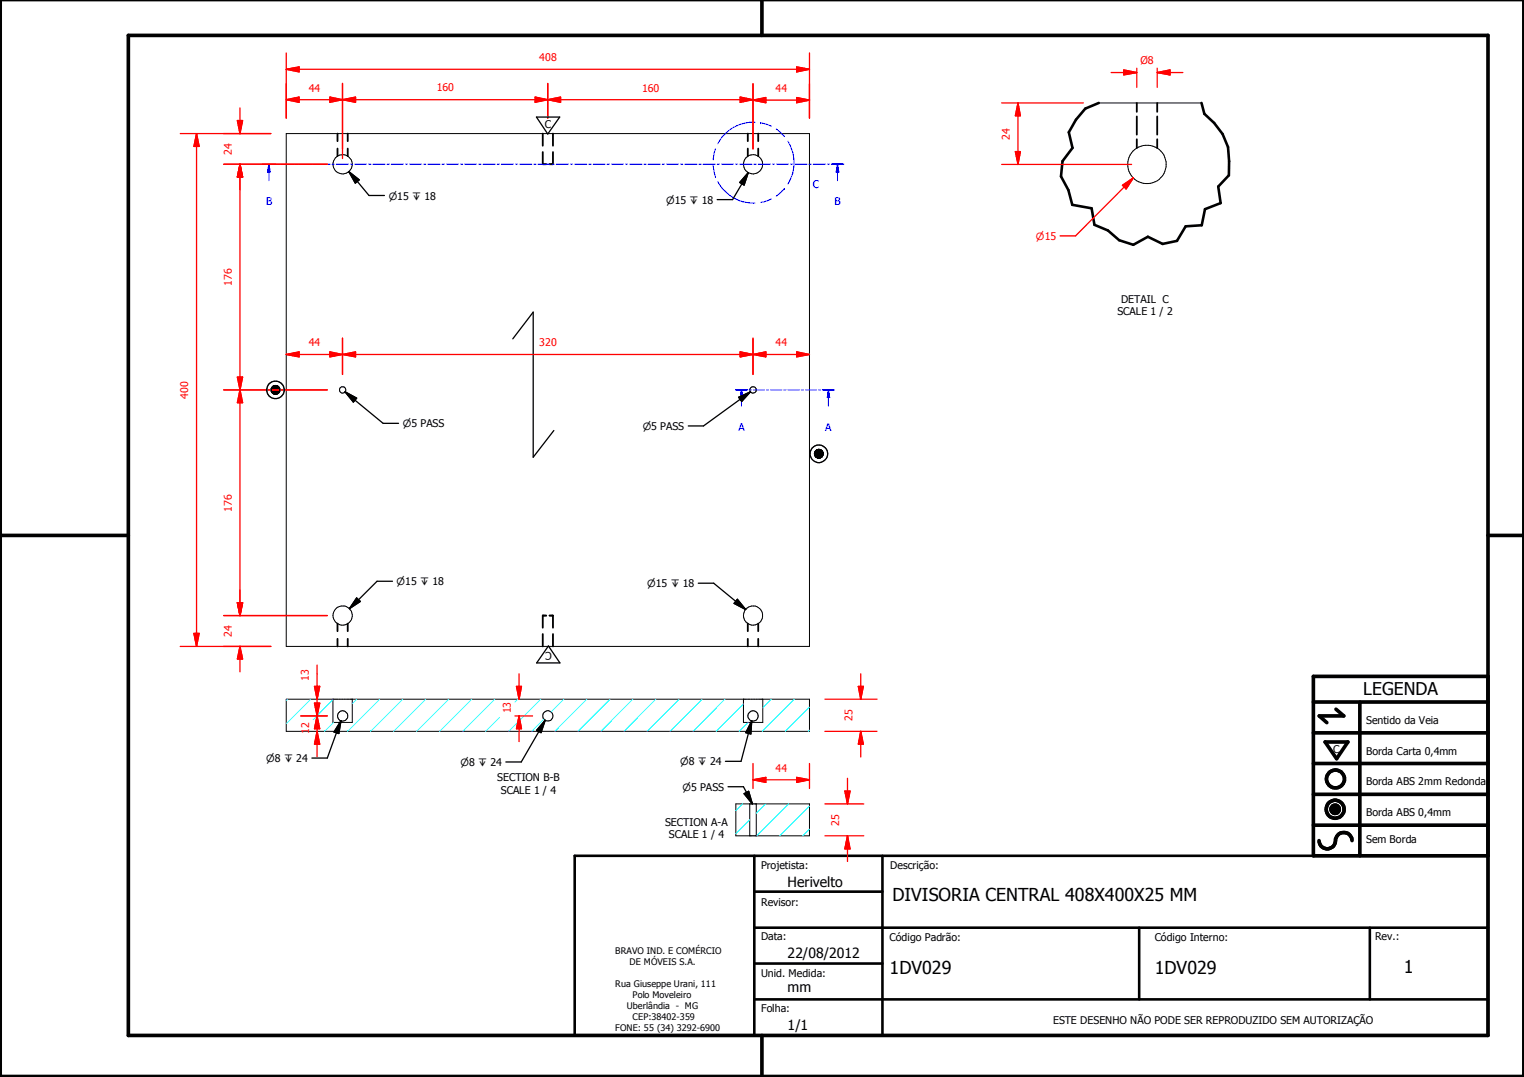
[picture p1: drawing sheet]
<svg xmlns="http://www.w3.org/2000/svg" width="297mm" height="210mm" viewBox="0 0 297 210" stroke-linecap="round" stroke-linejoin="round" font-family="sans-serif">
<g fill="none" stroke="#000" stroke-width=".35">
<path d="M65.8 26v1.5M65.8 29v1.4M67.8 26v1.5M67.8 29v1.4M105.8 29.6v2.4h.7M105.8 26v2.4M107.8 29.6v2.4h-.7M107.8 26v2.4M145.8 26v1.5M145.8 29v1.4M147.8 26v1.5M147.8 29v1.4"/>
<path d="M221.6 20.1v1.7M221.6 22.7v3.5M221.6 27.1v1.8M225.5 20.1v1.7M225.5 22.7v3.5M225.5 27.1v1.8M106.5 120h-.7v2.3M107.1 120h.7v2.3M65.8 121.5v1.5M65.8 124.5v1.5M67.8 121.5v1.5M67.8 124.5v1.5"/>
<path d="M105.8 123.6v2.4M107.8 123.6v2.4M145.8 121.5v1.5M145.8 124.5v1.5M147.8 121.5v1.5M147.8 124.5v1.5"/>
</g>
<g fill="none" stroke="#000" stroke-width=".19">
<path d="M55.8 26h102v100h-102zM214.2 20.1h20M52.9 75.9l1.6 .1zM52.9 76l1.6 .1zM52.9 76.1l1.6 .1zM52.9 76.2h1.6v.1zM52.9 76.2l1.6 .1h-1.6zM52.9 76.3h1.6zM52.9 76.3h1.5zM52.9 75.8l1.6 .1zM52.9 75.7l1.6 .1zM52.9 76.3l1.5 .1z"/>
<path d="M52.9 75.6l1.6 .1zM53 76.4h1.4zM53 76.4l1.4 .1zM53 75.6h1.4zM53 76.5h1.4zM53 76.5h1.3zM53 75.5l1.4 .1zM53 76.5l1.3 .1zM53 75.4l1.4 .1zM53 75.4h1.3zM53.1 76.6h1.2zM53.1 76.6l1.1 .1z"/>
<path d="M53.1 75.4h1.2zM53.2 76.7h1zM53.2 76.7h.9zM53.2 75.3l1.1 .1zM53.2 75.3h1zM53.3 76.7h.8zM53.3 76.7l.8 .1zM53.3 75.3h.9zM53.3 75.3h.8zM53.4 76.8h.7zM53.4 76.8h.5zM53.4 75.2l.7 .1z"/>
<path d="M53.4 75.2h.7zM53.4 75.2h.5zM53.5 76.8h.4zM53.5 76.8h.3zM53.5 75.2h.4zM53.6 76.8h.2zM53.6 75.1l.3 .1zM53.6 75.1h.2zM158.7 88.3l1.7 .1zM158.7 88.4l1.7 .1zM158.7 88.5l1.7 .1zM158.8 88.6h1.6z"/>
<path d="M158.8 88.6l1.6 .1zM158.8 88.7h1.6zM158.8 88.7l1.6 .1zM158.8 88.3h1.6zM158.8 88.2l1.6 .1zM158.8 88.8h1.6zM158.8 88.8l1.5 .1zM158.8 88.1l1.6 .1zM158.9 88.9h1.4zM158.9 88l1.5 .1zM158.9 88.9l1.3 .1zM158.9 87.9l1.4 .1z"/>
<path d="M158.9 87.9h1.4zM159 89h1.2zM159 89l1.2 .1zM159 87.9h1.3zM159 89.1h1.2zM159 89.1h1.1zM159 87.8l1.2 .1h-1.2zM159 87.8l1.2 .1zM159.1 89.1h1zM159.1 89.1l.9 .1zM159.1 87.8h1.1zM159.1 87.8h1z"/>
<path d="M159.2 89.2h.8zM159.2 89.2h.7zM159.2 87.7l.9 .1zM159.2 87.7h.8zM159.3 89.2h.6zM159.3 89.2h.5zM159.3 87.7h.7zM159.3 87.7h.6zM159.3 89.2l.5 .1zM159.3 87.6l.6 .1zM159.3 87.6h.5zM159.4 89.3h.4z"/>
<path d="M159.4 89.3h.3zM159.4 87.6h.4zM159.5 89.3h.2zM159.5 87.6h.3zM159.5 87.6h.2zM55.8 136.3h102v6.2h-102zM64.9 136.3v4.5h3.8v-4.5M144.9 136.3v4.5h3.8v-4.5M143.4 156.7h14.4v6.2h-14.4zM146.1 156.7v6.2M147.4 156.7v6.2M259.4 157.6l1.6 .1z"/>
<path d="M259.4 157.7l1.6 .1zM259.4 157.8l1.6 .1zM259.4 157.9h1.6v.1zM259.4 157.9l1.6 .1h-1.5zM259.4 157.6h1.6zM259.5 158h1.5zM259.5 158l1.4 .1zM259.5 157.5l1.5 .1zM259.5 158.1h1.4zM259.5 157.4l1.5 .1zM259.5 158.1l1.4 .1zM259.5 157.3l1.4 .1z"/>
<path d="M259.6 158.2h1.3zM259.6 158.2h1.2zM259.6 157.2l1.3 .1zM259.6 158.2l1.2 .1zM259.6 157.2h1.3zM259.7 158.3h1.1zM259.7 158.3l1 .1zM259.7 157.1l1.1 .1zM259.7 157.1h1.1zM259.8 158.4h.9zM259.8 158.4h.8zM259.8 157.1h1z"/>
<path d="M259.8 157.1h.9zM259.8 158.4l.8 .1zM259.8 157l.9 .1zM259.8 157h.8zM259.9 158.5h.7zM259.9 158.5h.6zM259.9 157h.7zM260 158.5h.5zM260 158.5h.4zM260 157h.6zM260.1 158.5h.3zM260.1 158.5h.2z"/>
<path d="M260.1 156.9l.4 .1zM260.1 156.9h.3zM260.1 156.9h.2z"/>
<circle cx="66.8" cy="32" r="1.88"/>
<circle cx="146.8" cy="32" r="1.87"/>
<circle cx="223.6" cy="32" r="3.8"/>
<circle cx="66.8" cy="76" r=".63"/>
<circle cx="146.8" cy="76" r=".63"/>
<circle cx="66.8" cy="120" r="1.88"/>
<circle cx="146.8" cy="120" r="1.87"/>
<circle cx="66.8" cy="139.5" r="1"/>
<circle cx="106.8" cy="139.5" r=".99"/>
<circle cx="146.8" cy="139.5" r=".99"/>
</g>
<path d="M214.2 20.1l-2.7 1.1-1.8 2.1-1.4 2.5 .7 3-1.9 2.6-.3 3 1.4 2.6 .8 2.9 3.8 .7 .5 3.2 2.6 1.1 2.2 1.9 2.8 .9 2.8-1.6 2.9 1.4 2.8-.6 1.7-2.8 3.1-.2 .7-3.1 3-1.2-.5-3.2 2.1-2.2 .1-2.8-.3-2.7-1-2.6-1.7-2.1-1.9-1.8-.5-2.1M112 166.8h178v35h-178zM147 173.8h25M147 166.8v35M172 166.8v35M147 194.8h143M147 180.8h143M147 187.8h25M222 180.8v14M267 180.8v14" fill="none" stroke="#000" stroke-width=".51"/>
<g fill="#000">
<path d="M52.9 75.8l1.6 .1zM52.9 75.7l1.6 .1zM52.9 75.6l1.6 .1zM53 75.6h1.4zM53 75.5l1.4 .1zM53 75.4l1.4 .1zM53 75.4h1.3zM53.1 75.4h1.2zM53.2 75.3l1.1 .1zM53.2 75.3h1zM53.3 75.3h.9zM53.3 75.3h.8z"/>
<path d="M53.4 75.2l.7 .1zM53.4 75.2h.7zM53.4 75.2h.5zM53.5 75.2h.4zM53.6 75.1l.3 .1zM53.6 75.1h.2zM53.5 76.8h.3zM53.6 76.8h.2zM53.4 76.8h.5zM53.5 76.8h.4zM53.3 76.7l.8 .1zM53.4 76.8h.7z"/>
<path d="M53.2 76.7h.9zM53.3 76.7h.8zM53.1 76.6l1.1 .1zM53.2 76.7h1zM53 76.5l1.3 .1zM53.1 76.6h1.2zM53 76.5h1.3zM53 76.4l1.4 .1zM53 76.5h1.4zM52.9 76.3h1.5zM52.9 76.3l1.5 .1zM53 76.4h1.4z"/>
<path d="M52.9 75.9l1.6 .1zM52.9 76l1.6 .1zM52.9 76.1l1.6 .1zM52.9 76.2h1.6v.1zM52.9 76.2l1.6 .1h-1.6zM52.9 76.3h1.6zM158.8 88.3h1.6zM158.8 88.2l1.6 .1zM158.8 88.1l1.6 .1zM158.9 88l1.5 .1zM158.9 87.9l1.4 .1zM158.9 87.9h1.4z"/>
<path d="M159 87.9h1.3zM159 87.8l1.2 .1h-1.2zM159 87.8l1.2 .1zM159.1 87.8h1.1zM159.1 87.8h1zM159.2 87.7l.9 .1zM159.2 87.7h.8zM159.3 87.7h.7zM159.3 87.7h.6zM159.3 87.6l.6 .1zM159.3 87.6h.5zM159.4 87.6h.4z"/>
<path d="M159.5 87.6h.3zM159.5 87.6h.2zM159.4 89.3h.3zM159.5 89.3h.2zM159.3 89.2l.5 .1zM159.4 89.3h.4zM159.3 89.2h.5zM159.2 89.2h.7zM159.3 89.2h.6zM159.1 89.1l.9 .1zM159.2 89.2h.8zM159 89.1h1.1z"/>
<path d="M159.1 89.1h1zM159 89l1.2 .1zM159 89.1h1.2zM158.9 88.9l1.3 .1zM159 89h1.2zM158.9 88.9h1.4zM158.8 88.8l1.5 .1zM158.8 88.7l1.6 .1zM158.8 88.8h1.6zM158.8 88.6l1.6 .1zM158.8 88.7h1.6zM158.7 88.3l1.7 .1z"/>
<path d="M158.7 88.4l1.7 .1zM158.7 88.5l1.7 .1zM158.8 88.6h1.6zM259.4 157.6h1.6zM259.5 157.5l1.5 .1zM259.5 157.4l1.5 .1zM259.5 157.3l1.4 .1zM259.6 157.2l1.3 .1zM259.6 157.2h1.3zM259.7 157.1l1.1 .1zM259.7 157.1h1.1zM259.8 157.1h1z"/>
<path d="M259.8 157.1h.9zM259.8 157l.9 .1zM259.8 157h.8zM259.9 157h.7zM260 157h.6zM260.1 156.9l.4 .1zM260.1 156.9h.3zM260.1 156.9h.2zM260.1 158.5h.2zM260 158.5h.4zM260.1 158.5h.3zM259.9 158.5h.6z"/>
<path d="M260 158.5h.5zM259.8 158.4l.8 .1zM259.9 158.5h.7zM259.8 158.4h.8zM259.7 158.3l1 .1zM259.8 158.4h.9zM259.6 158.2l1.2 .1zM259.7 158.3h1.1zM259.6 158.2h1.2zM259.5 158.1l1.4 .1zM259.6 158.2h1.3zM259.5 158l1.4 .1z"/>
<path d="M259.5 158.1h1.4zM259.4 157.9l1.6 .1h-1.5zM259.5 158h1.5zM259.4 157.6l1.6 .1zM259.4 157.7l1.6 .1zM259.4 157.8l1.6 .1zM259.4 157.9h1.6v.1z"/>
</g>
<g fill="none" stroke="#000" stroke-width=".71">
<path d="M148.5 0v6.9M297 -.1v209.9h-297v-209.9M25 6.9h265v194.9h-265zM0 104.4h25M290 104.4h7M256 136.8h34M260.4 138.2l1.5 1.3h-4.8l1.5 1.3M265 136.8v30M290 131.8h-34v35h34M256 154.8h34M256 148.8h34M256 142.8h34"/>
<path d="M258.3 144.6h4.4l-2.2 3.3zM256 160.8h34M257.1 163.8a1.62 1.62 0 0 0 1.8 1.6 1.62 1.62 0 0 0 1.4-1.9 1.63 1.63 0 0 1 1.7-1.2 1.63 1.63 0 0 1 1.5 1.5M148.5 201.8v8"/>
<circle cx="260.2" cy="157.7" r="1.76"/>
<circle cx="260.2" cy="157.7" r=".82"/>
<circle cx="260.3" cy="151.8" r="1.76"/>
</g>
<g fill="none" stroke="#00f" stroke-width=".19">
<path d="M51.2 32h2.4M54 32h.4M54.8 32h2.4M57.6 32h.4M58.4 32h2.3M61.1 32h.5M61.9 32h2.4M64.7 32h.4M65.5 32h2.4M68.3 32h.4M69.1 32h2.4M71.8 32h.5"/>
<path d="M72.7 32h2.4M75.4 32h.5M76.2 32h2.5M79 32h.5M79.8 32h2.4M82.6 32h.4M83.4 32h2.4M86.1 32h.5M87 32h2.4M89.7 32h.5M90.5 32h2.4M93.3 32h.5"/>
<path d="M94.1 32h2.4M96.9 32h.4M97.7 32h2.4M100.5 32h.4M101.3 32h2.4M104.1 32h.4M104.9 32h2.3M107.6 32h.4M108.4 32h2.4M111.2 32h.4M112 32h2.4M114.8 32h.4"/>
<path d="M115.6 32h2.3M118.3 32h.5M119.2 32h2.3M121.9 32h.4M122.7 32h2.4M125.5 32h.4M126.3 32h2.4M129.1 32h.4M129.9 32h2.3M132.6 32h.5M133.5 32h2.3M136.2 32h.5"/>
<path d="M137 32h2.4M139.8 32h.4M140.6 32h2.4M143.3 32h.5M144.2 32h2.4M146.9 32h.5M147.8 32h2.4M150.5 32h.5M151.3 32h2.4M154.1 32h.4M154.9 32h2.4M157.6 32h.5"/>
<path d="M158.5 32h2.4M161.2 32h.5M162.1 32h2.3M163.2 32v1.5"/>
</g>
<path d="M51.2 32h2.4M162.1 32h2.3" fill="none" stroke="#00f" stroke-width=".3"/>
<path d="M163.2 32l.3 1.5h-.5z" fill="#00f"/>
<path d="M52.4 32v1.5M163.2 32l.3 1.5h-.5zM163.2 33.5v1.7" fill="none" stroke="#00f" stroke-width=".19"/>
<path d="M52.4 32l.3 1.5h-.5z" fill="#00f"/>
<g fill="none" stroke="#00f" stroke-width=".19">
<path d="M52.4 32l.3 1.5h-.5zM52.4 33.5v1.7M143.4 76h2.2M146 76h.5M146.8 76h2.2M149.4 76h.4M150.2 76h2.2M152.8 76h.4M153.6 76h2.2M156.2 76h.4M157 76h2.2M159.6 76h.4"/>
<path d="M160.4 76h2.2M161.5 76v1.5"/>
</g>
<g fill="none" stroke="#0ff" stroke-width=".19">
<path d="M56 136.3l-.2 .2M60.5 136.3l-4.7 4.7M64.9 136.4l-3.9 3.9M69.5 136.3l-.8 .8M74 136.3l-6.3 6.2M78.5 136.3l-6.3 6.2M83 136.3l-6.3 6.2M87.5 136.3l-6.3 6.2M91.9 136.3l-6.2 6.2M96.4 136.3l-6.2 6.2M97.4 139.8l-2.7 2.7M100.9 136.3l-.5 .6"/>
<path d="M105.4 136.3l-6.3 6.2M109.9 136.3l-2.5 2.5M114.4 136.3l-6.2 6.2M118.9 136.3l-6.3 6.2M123.4 136.3l-6.3 6.2M127.8 136.3l-6.2 6.2M132.4 136.3l-6.3 6.2M136.9 136.3l-6.3 6.2M141.3 136.3l-6.2 6.2M144.9 137.2l-5.3 5.3M150.3 136.3l-1.6 1.7M154.8 136.3l-6.3 6.2"/>
<path d="M157.8 137.8l-4.8 4.7M65 140.8l-1.8 1.7M106 140.2l-2.3 2.3M145.8 140.8l-1.7 1.7M157.8 142.3l-.3 .2"/>
</g>
<path d="M143.4 76h2.2M160.4 76h2.2" fill="none" stroke="#00f" stroke-width=".3"/>
<path d="M161.5 76l.2 1.5h-.5z" fill="#00f"/>
<path d="M144.5 76v1.5M161.5 76l.2 1.5h-.5zM161.5 77.5v1.7" fill="none" stroke="#00f" stroke-width=".19"/>
<path d="M144.5 76l.3 1.5h-.5z" fill="#00f"/>
<g fill="none" stroke="#00f" stroke-width=".19">
<path d="M139 32.3l.4 2.1M139.4 34.4h.1M139.4 29l-.4 2.2M139.9 35.4a7.9 7.9 0 0 0 7.2 4.2M147.1 23.8a7.7 7.7 0 0 0-7.2 4.2M148.2 23.9h.1M148.2 23.9l2.1 .7M150.3 38.8l-2.1 .7M151.3 25.1l1.6 1.5M152.9 36.7h.1M152.9 36.7l-1.6 1.5M153.6 27.5a7.9 7.9 0 0 1 0 8.4"/>
<path d="M144.5 76l.3 1.5h-.5zM144.5 77.5v1.7"/>
</g>
<path d="M144.7 156.7l-1.3 1.3M146.1 159.8l-2.7 2.7M149.3 156.7l-1.9 1.8M153.7 156.7l-6.2 6.2M157.8 157.1l-5.8 5.8M157.8 161.6l-1.3 1.3" fill="none" stroke="#0ff" stroke-width=".19"/>
<path d="M55.8 19.4h2.5" fill="none" stroke="#f00" stroke-width=".25"/>
<path d="M55.8 19.4l2.5-.5v1z" fill="#f00"/>
<path d="M55.8 19.4l2.5-.5v1zM64.3 19.4h2.5" fill="none" stroke="#f00" stroke-width=".25"/>
<path d="M64.3 18.9l2.5 .5-2.5 .5z" fill="#f00"/>
<path d="M55.8 16.3v6.7M58.3 19.4h6M64.3 18.9l2.5 .5-2.5 .5zM66.8 19.4h2.5M66.8 16.3v12.7" fill="none" stroke="#f00" stroke-width=".25"/>
<path d="M66.8 19.4l2.5-.5v1z" fill="#f00"/>
<path d="M66.8 19.4l2.5-.5v1zM104.3 19.4h2.5" fill="none" stroke="#f00" stroke-width=".25"/>
<path d="M104.3 18.9l2.5 .5-2.5 .5z" fill="#f00"/>
<path d="M66.8 16.3v14.6M69.3 19.4h35M104.3 18.9l2.5 .5-2.5 .5zM106.8 19.4h2.5M106.8 16.3v6.7" fill="none" stroke="#f00" stroke-width=".25"/>
<path d="M106.8 19.4l2.5-.5v1z" fill="#f00"/>
<path d="M106.8 19.4l2.5-.5v1zM144.3 19.4h2.5" fill="none" stroke="#f00" stroke-width=".25"/>
<path d="M144.3 18.9l2.5 .5-2.5 .5z" fill="#f00"/>
<path d="M106.8 16.3v6.7M109.3 19.4h35M144.3 18.9l2.5 .5-2.5 .5zM146.8 16.3v12.7M146.8 19.5h2.5" fill="none" stroke="#f00" stroke-width=".25"/>
<path d="M146.8 19.5l2.5-.5v1z" fill="#f00"/>
<path d="M146.8 19.5l2.5-.5v1zM155.3 19.5h2.5" fill="none" stroke="#f00" stroke-width=".25"/>
<path d="M155.3 19l2.5 .5-2.5 .5z" fill="#f00"/>
<path d="M55.8 13.5h2.5M146.8 16.3v12.7M149.3 19.5h6M155.3 19l2.5 .5-2.5 .5zM157.8 16.3v6.7" fill="none" stroke="#f00" stroke-width=".25"/>
<path d="M55.8 13.5l2.5-.5v1z" fill="#f00"/>
<path d="M55.8 13.5l2.5-.5v1zM155.3 13.5h2.5" fill="none" stroke="#f00" stroke-width=".25"/>
<path d="M155.3 13l2.5 .5-2.5 .5z" fill="#f00"/>
<path d="M55.8 10.3v12.7M58.3 13.5h97M155.3 13l2.5 .5-2.5 .5zM157.8 10.3v12.7M46.8 126v2.4" fill="none" stroke="#f00" stroke-width=".25"/>
<path d="M46.8 126l.5 2.4h-1z" fill="#f00"/>
<path d="M46.8 117.5v2.5M46.8 126l.5 2.4h-1z" fill="none" stroke="#f00" stroke-width=".25"/>
<path d="M46.3 117.5h1l-.5 2.5z" fill="#f00"/>
<path d="M43.6 120h20.2M46.3 117.5h1l-.5 2.5zM46.8 115v5M43.6 126h9.2M46.8 128.4v2.5" fill="none" stroke="#f00" stroke-width=".25"/>
<path d="M46.3 117.5h1l-.5 2.5z" fill="#f00"/>
<path d="M46.8 76v2.5M46.3 117.5h1l-.5 2.5z" fill="none" stroke="#f00" stroke-width=".25"/>
<path d="M46.8 76l.5 2.5h-1z" fill="#f00"/>
<path d="M43.6 76h20.2M46.8 76l.5 2.5h-1zM46.8 73.5v2.5M46.8 78.5v39M43.6 120h20.2" fill="none" stroke="#f00" stroke-width=".25"/>
<path d="M46.3 73.5h1l-.5 2.5z" fill="#f00"/>
<path d="M46.8 32v2.5M46.3 73.5h1l-.5 2.5z" fill="none" stroke="#f00" stroke-width=".25"/>
<path d="M46.8 32l.5 2.5h-1z" fill="#f00"/>
<path d="M43.6 32h20.2M46.8 32l.5 2.5h-1zM46.8 32v41.5M43.6 76h20.2" fill="none" stroke="#f00" stroke-width=".25"/>
<path d="M46.8 32l.5 2.5h-1z" fill="#f00"/>
<path d="M46.8 32l.5 2.5h-1zM46.8 23.5v2.5" fill="none" stroke="#f00" stroke-width=".25"/>
<path d="M46.3 23.5h1l-.5 2.5z" fill="#f00"/>
<path d="M43.6 26h9.2M43.6 32h20.2M46.3 23.5h1l-.5 2.5zM46.8 21v2.5M46.8 34.5v2.5M38.3 123.4v2.6" fill="none" stroke="#f00" stroke-width=".25"/>
<path d="M37.8 123.4h1l-.5 2.6z" fill="#f00"/>
<path d="M38.3 26v2.5M37.8 123.4h1l-.5 2.6z" fill="none" stroke="#f00" stroke-width=".25"/>
<path d="M38.3 26l.5 2.5h-1z" fill="#f00"/>
<path d="M35.1 26h17.7M38.3 26l.5 2.5h-1zM38.3 28.5v94.9M35.1 126h17.7M61.8 137v2.5" fill="none" stroke="#f00" stroke-width=".25"/>
<path d="M67.3 76.4l2.2 1.2-.6 .8zM67.3 76.4l7.4 6.1h3M144 77.4l2.3-1-1.7 1.8zM146.3 76.4l-9.2 6.6h-2.9M66.5 140.5l-.5 2.5-.9-.3zM66.5 140.5l-2.7 7.2h-3M106.3 140.4l-.9 2.4-.8-.5zM106.3 140.4l-4.7 8.1h-3M146.5 140.5l-.2 2.5-.9-.2zM146.5 140.5l-2.1 7.9h-3" fill="none" stroke="#000" stroke-width=".25"/>
<path d="M67.3 76.4l2.2 1.2-.6 .8zM144 77.4l2.3-1-1.7 1.8zM66.5 140.5l-.5 2.5-.9-.3zM106.3 140.4l-.9 2.4-.8-.5zM146.5 140.5l-.2 2.5-.9-.2z" fill="#000"/>
<path d="M61.3 137h1l-.5 2.5z" fill="#f00"/>
<path d="M61.3 137h1l-.5 2.5zM61.8 142.5v2.5" fill="none" stroke="#f00" stroke-width=".25"/>
<path d="M61.8 142.5l.5 2.5h-1z" fill="#f00"/>
<path d="M58.6 139.5h5.2M61.8 134.5v2.5M61.8 139.5v2.5M61.8 142.5l.5 2.5h-1zM61.8 145v2.5" fill="none" stroke="#f00" stroke-width=".25"/>
<path d="M61.8 139.5l.5 2.5h-1z" fill="#f00"/>
<path d="M61.8 139.5l.5 2.5h-1zM61.8 133.8v2.5" fill="none" stroke="#f00" stroke-width=".25"/>
<path d="M61.3 133.8h1l-.5 2.5z" fill="#f00"/>
<path d="M58.6 139.5h5.2M61.3 133.8h1l-.5 2.5zM61.8 129.6v4.2M101.2 133.8v2.5M61.8 142v2.5" fill="none" stroke="#f00" stroke-width=".25"/>
<path d="M100.7 133.8h.9l-.4 2.5z" fill="#f00"/>
<path d="M100.7 133.8h.9l-.4 2.5zM101.2 139.5v2.5" fill="none" stroke="#f00" stroke-width=".25"/>
<path d="M101.2 139.5l.4 2.5h-.9z" fill="#f00"/>
<path d="M100.4 139.5h3.4M101.2 139.5l.4 2.5h-.9zM101.2 131.3v2.5M101.2 142v2.5M167.8 142.5v2.5" fill="none" stroke="#f00" stroke-width=".25"/>
<path d="M167.8 142.5l.5 2.5h-1z" fill="#f00"/>
<path d="M167.8 133.8v2.5M167.8 142.5l.5 2.5h-1z" fill="none" stroke="#f00" stroke-width=".25"/>
<path d="M167.3 133.8h1l-.5 2.5z" fill="#f00"/>
<path d="M160.8 136.3h10.1M167.3 133.8h1l-.5 2.5zM167.8 131.3v2.5M160.8 142.5h10.1M167.8 145v2.5M165.2 162.9v2.5" fill="none" stroke="#f00" stroke-width=".25"/>
<path d="M165.2 162.9l.5 2.5h-1z" fill="#f00"/>
<path d="M165.2 154.2v2.5M165.2 162.9l.5 2.5h-1z" fill="none" stroke="#f00" stroke-width=".25"/>
<path d="M164.7 154.2h1l-.5 2.5z" fill="#f00"/>
<path d="M155.3 152h2.5M160.8 156.7h7.6M164.7 154.2h1l-.5 2.5zM165.2 151.7v2.5M160.8 162.9h7.6M165.2 165.4v2.5" fill="none" stroke="#f00" stroke-width=".25"/>
<path d="M155.3 151.5l2.5 .5-2.5 .5z" fill="#f00"/>
<path d="M146.8 152h2.5M155.3 151.5l2.5 .5-2.5 .5z" fill="none" stroke="#f00" stroke-width=".25"/>
<path d="M146.8 152l2.5-.5v1z" fill="#f00"/>
<path d="M220.9 34.7l-1.8 1.7M146.8 152l2.5-.5v1zM146.8 148.8v4.9M149.3 152h6M157.8 148.8v4.9" fill="none" stroke="#f00" stroke-width=".25"/>
<g fill="none" stroke="#000" stroke-width=".25">
<path d="M68 33.4l2 1.7-.7 .6zM68 33.4l3.9 4.7h3M104.6 22.8h4.5l-2.3 3.3zM145.8 33.7l-.8 2.4-.8-.5zM145.8 33.7l-3 5.2h-3M99.9 66l4-5.2v28.3l4-5.2M69.5 116.5l.7 .7-2.1 1.4zM76.5 113.3h-3l-5.4 5.3M136.1 113.7h3l6.2 5.1M143.7 116.8l1.6 2-2.2-1.2zM106.9 125.9l2.2 3.3h-4.5zM141.9 153.3h3l1.7 3.4"/>
<path d="M145 154.7l.9-.5 .7 2.5z"/>
<circle cx="53.7" cy="76" r="1.71"/>
<circle cx="53.7" cy="76" r=".85"/>
<circle cx="159.6" cy="88.4" r="1.71"/>
<circle cx="159.6" cy="88.4" r=".85"/>
</g>
<path d="M68 33.4l2 1.7-.7 .6zM145.8 33.7l-.8 2.4-.8-.5zM69.5 116.5l.7 .7-2.1 1.4zM143.7 116.8l1.6 2-2.2-1.2zM145 154.7l.9-.5 .7 2.5z" fill="#000"/>
<path d="M218.8 36.1l2.1-1.4-1.4 2.1z" fill="#f00"/>
<path d="M198.4 29.5v2.5M218.8 36.1l2.1-1.4-1.4 2.1zM219.1 36.4l-9.5 9.6h-3" fill="none" stroke="#f00" stroke-width=".25"/>
<path d="M197.9 29.5h1l-.5 2.5z" fill="#f00"/>
<path d="M197.9 29.5h1l-.5 2.5zM198.4 20.1v2.5" fill="none" stroke="#f00" stroke-width=".25"/>
<path d="M198.4 20.1l.5 2.5h-1z" fill="#f00"/>
<path d="M219 14.1h2.6M195.2 32h25.4M195.2 20.1h16M198.4 20.1l.5 2.5h-1zM198.4 22.6v6.9" fill="none" stroke="#f00" stroke-width=".25"/>
<path d="M219 13.6l2.6 .5-2.6 .5z" fill="#f00"/>
<path d="M219 13.6l2.6 .5-2.6 .5zM225.5 14.1h2.5" fill="none" stroke="#f00" stroke-width=".25"/>
<path d="M225.5 14.1l2.5-.5v1z" fill="#f00"/>
<path d="M216.6 14.1h2.4M221.6 13.3v3.7M225.5 14.1l2.5-.5v1zM225.5 13.3v3.7M228 14.1h2.5M55.8 69.1h2.5" fill="none" stroke="#f00" stroke-width=".25"/>
<path d="M55.8 69.1l2.5-.5v1z" fill="#f00"/>
<path d="M55.8 69.1l2.5-.5v1zM64.3 69.1h2.5" fill="none" stroke="#f00" stroke-width=".25"/>
<path d="M64.3 68.6l2.5 .5-2.5 .5z" fill="#f00"/>
<path d="M58.3 69.1h6M64.3 68.6l2.5 .5-2.5 .5zM66.8 69.1h2.5M66.8 65.9v7.1" fill="none" stroke="#f00" stroke-width=".25"/>
<path d="M66.8 69.1l2.5-.5v1z" fill="#f00"/>
<path d="M66.8 69.1l2.5-.5v1zM144.3 69.1h2.5" fill="none" stroke="#f00" stroke-width=".25"/>
<path d="M144.3 68.6l2.5 .5-2.5 .5z" fill="#f00"/>
<path d="M66.8 65.9v7.1M69.3 69.1h75M144.3 68.6l2.5 .5-2.5 .5zM146.8 69.1h2.5M146.8 65.9v7.1" fill="none" stroke="#f00" stroke-width=".25"/>
<path d="M146.8 69.1l2.5-.5v1z" fill="#f00"/>
<path d="M146.8 69.1l2.5-.5v1zM155.3 69.1h2.5" fill="none" stroke="#f00" stroke-width=".25"/>
<path d="M155.3 68.6l2.5 .5-2.5 .5z" fill="#f00"/>
<path d="M146.8 65.9v7.1M149.3 69.1h6M155.3 68.6l2.5 .5-2.5 .5z" fill="none" stroke="#f00" stroke-width=".25"/>
<g font-size="3.5">
<text x="173.9" y="175.7">DIVISORIA CENTRAL 408X400X25 MM</text>
<text x="173.4" y="189.7">1DV029</text>
<text x="225.1" y="189.7">1DV029</text>
<text x="273.6" y="189.7">1</text>
</g>
<text font-size="3.4" x="265.7" y="135.4">LEGENDA</text>
<g font-size="2.7">
<text x="153.5" y="172.8">Herivelto</text>
<text x="153.5" y="186.6">22/08/2012</text>
<text x="153.5" y="193.4">mm</text>
<text x="153.5" y="200.8">1/1</text>
</g>
<g font-size="2.1" fill="#f00">
<text x="105.1" y="11.9">408</text>
<text x="60.2" y="17.9">44</text>
<text x="85.1" y="17.8">160</text>
<text x="125.1" y="17.9">160</text>
<text x="151.2" y="17.9">44</text>
<text x="222.3" y="12.4">Ø8</text>
<text x="196.8" y="27.2" transform="rotate(-90 196.8 27.2)">24</text>
<text x="45.2" y="30.1" transform="rotate(-90 45.2 30.1)">24</text>
<text x="45.2" y="55.7" transform="rotate(-90 45.2 55.7)">176</text>
<text x="60.2" y="67.5">44</text>
<text x="105.1" y="67.5">320</text>
<text x="151.2" y="67.5">44</text>
<text x="36.7" y="77.7" transform="rotate(-90 36.7 77.7)">400</text>
<text x="45.2" y="99.7" transform="rotate(-90 45.2 99.7)">176</text>
<text x="45.2" y="124.1" transform="rotate(-90 45.2 124.1)">24</text>
<text x="60.2" y="132.7" transform="rotate(-90 60.2 132.7)">13</text>
<text x="60.3" y="143" transform="rotate(-90 60.3 143)">12</text>
<text x="99.6" y="139" transform="rotate(-90 99.6 139)">13</text>
<text x="166.2" y="140.5" transform="rotate(-90 166.2 140.5)">25</text>
<text x="151.2" y="150.4">44</text>
<text x="163.5" y="160.9" transform="rotate(-90 163.5 160.9)">25</text>
</g>
<g font-size="2.1">
<text x="106.2" y="25">C</text>
<text x="218.5" y="59">DETAIL C</text>
<text x="217.8" y="61.5">SCALE 1 / 2</text>
<text x="107.6" y="127.1" transform="rotate(180 107.6 127.1)">C</text>
<text x="266.3" y="141.1">Sentido da Veia</text>
<text x="259.8" y="146.7">C</text>
<text x="266.3" y="147.2">Borda Carta 0,4mm</text>
<text x="96.9" y="152.3">SECTION B-B</text>
<text x="97.6" y="154.8">SCALE 1 / 4</text>
<text x="266.3" y="153.1">Borda ABS 2mm Redonda</text>
<text x="129.6" y="160.9">SECTION A-A</text>
<text x="266.3" y="159">Borda ABS 0,4mm</text>
<text x="130.4" y="163.4">SCALE 1 / 4</text>
<text x="266.3" y="164.4">Sem Borda</text>
<text x="148.4" y="169.3">Projetista:</text>
<text x="173.5" y="169.5">Descrição:</text>
<text x="148.4" y="176.6">Revisor:</text>
<text x="148.4" y="183.2">Data:</text>
<text x="173.4" y="183.3">Código Padrão:</text>
<text x="225.1" y="183.3">Código Interno:</text>
<text x="268" y="183.2">Rev.:</text>
<text x="148.4" y="190.5">Unid. Medida:</text>
<text x="148.4" y="197.2">Folha:</text>
<text x="205.3" y="199.5">ESTE DESENHO NÃO PODE SER REPRODUZIDO SEM AUTORIZAÇÃO</text>
</g>
<g font-size="2.1" fill="#00f">
<text x="51.9" y="40">B</text>
<text x="158.5" y="36.7">C</text>
<text x="162.6" y="40">B</text>
<text x="143.9" y="84">A</text>
<text x="160.9" y="84">A</text>
</g>
<g font-size="1.9">
<text x="75.8" y="38.9">⌀15 ↧ 18</text>
<text x="129.8" y="39.7">⌀15 ↧ 18</text>
<text x="78.5" y="83.3">⌀5 PASS</text>
<text x="125.3" y="83.8">⌀5 PASS</text>
<text x="77.3" y="114">⌀15 ↧ 18</text>
<text x="126.2" y="114.4">⌀15 ↧ 18</text>
<text x="51.9" y="148.5">⌀8 ↧ 24</text>
<text x="89.7" y="149.2">⌀8 ↧ 24</text>
<text x="132.5" y="149.1">⌀8 ↧ 24</text>
<text x="133" y="154.1">⌀5 PASS</text>
</g>
<text font-size="1.9" fill="#f00" x="201.9" y="46.7">⌀15</text>
<g font-size="1.8">
<text x="119.9" y="186">BRAVO IND. E COMÉRCIO</text>
<text x="122.7" y="188.1">DE MÓVEIS S.A.</text>
<text x="119.9" y="192.4">Rua Giuseppe Urani, 111</text>
<text x="122.2" y="196.7">Uberlândia - MG</text>
<text x="123.3" y="194.6">Polo Moveleiro</text>
<text x="119.9" y="201">FONE: 55 (34) 3292-6900</text>
<text x="123.3" y="198.8">CEP:38402-359</text>
</g>
</svg>
